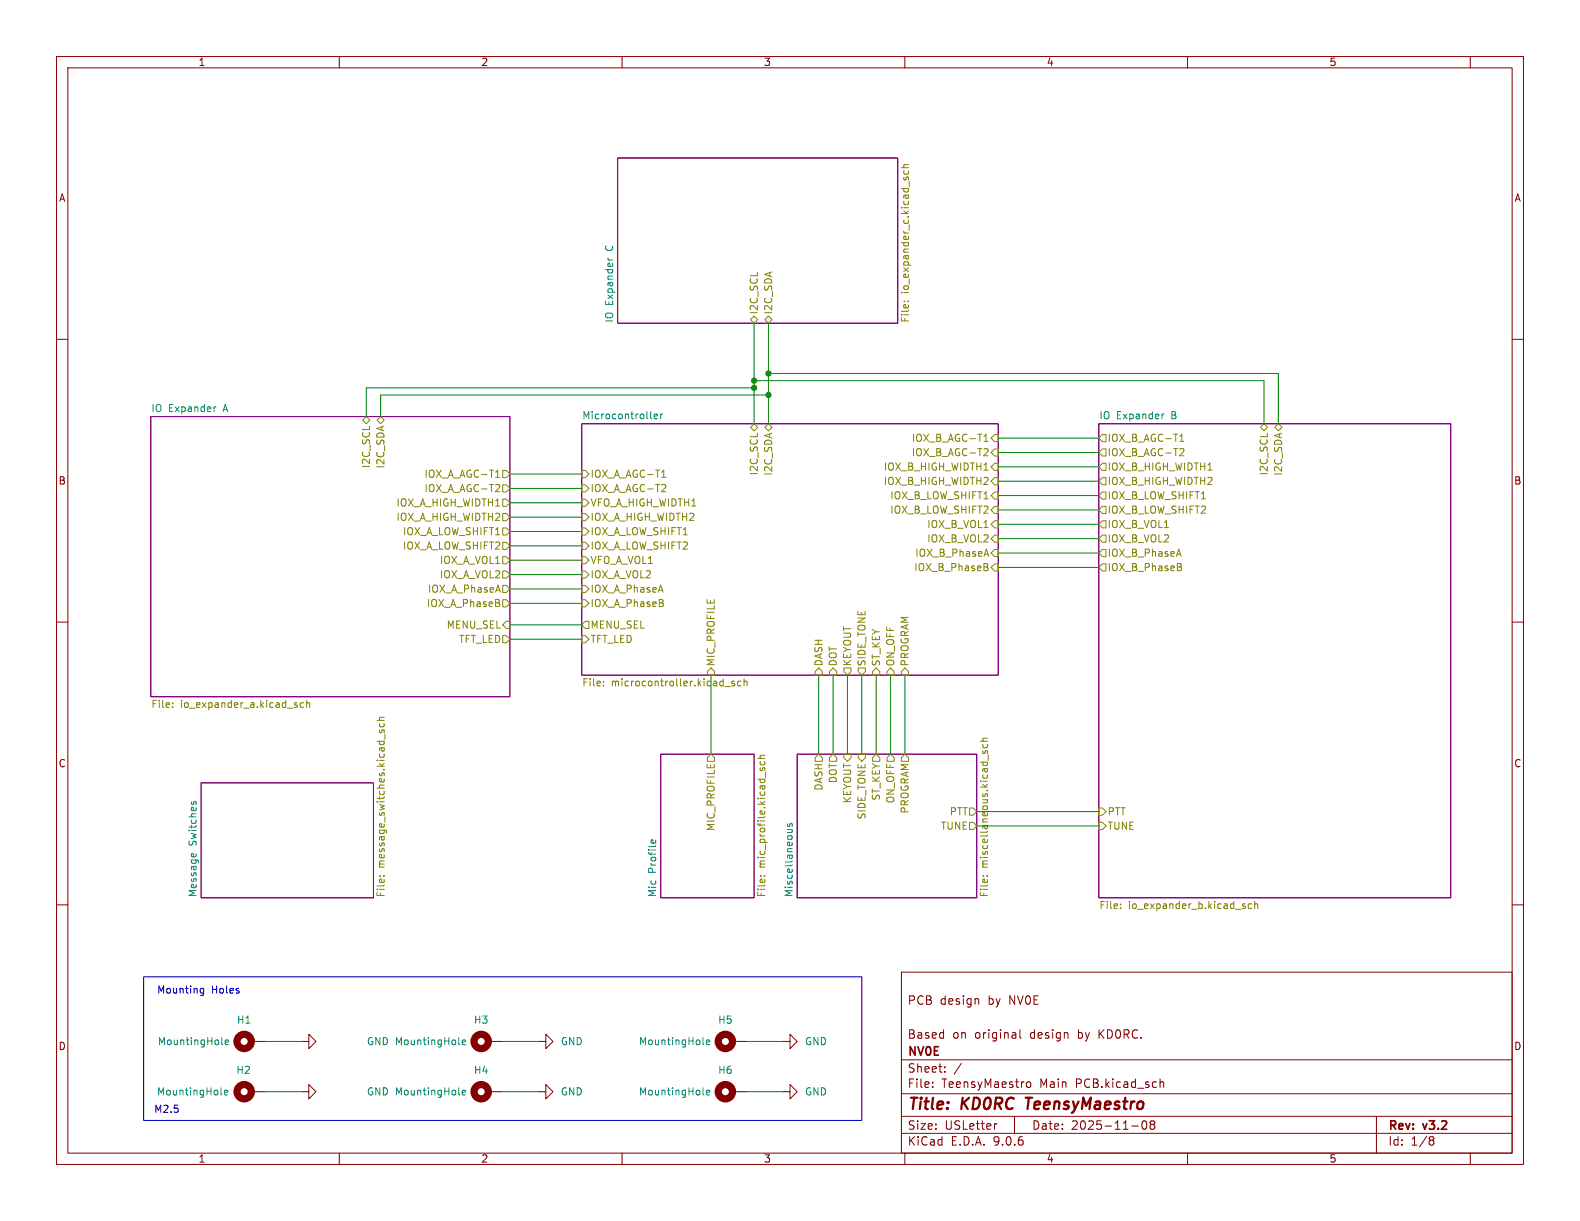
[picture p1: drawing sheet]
<svg xmlns="http://www.w3.org/2000/svg" width="279mm" height="216mm" viewBox="0 0 279 216" stroke-linecap="round" stroke-linejoin="round" font-family="sans-serif">
<g fill="none" stroke="#840000" stroke-width=".18">
<path d="M10 10h259.4v195.9h-259.4zM12 12h255.4v191.9h-255.4zM60 10v2M110 10v2M160 10v2M210 10v2M260 10v2M10 60h2M267.4 60h2M10 110h2M267.4 110h2M10 160h2"/>
<path d="M159.4 171.9h108v32h-108zM172.9 176.6l.2 .2v.8M267.4 160h2M44.4 193h2.6M44.4 184.2h2.6M53.3 184.2h1.3v-1.3l1.3 1.3-1.3 1.2v-1.2M53.3 193h1.3v-1.2l1.3 1.2-1.3 1.3v-1.3M86.4 193h2.5M86.4 184.2h2.5M95.2 184.2h1.3v-1.3l1.3 1.3-1.3 1.2v-1.2M95.2 193h1.3v-1.2l1.3 1.2-1.3 1.3v-1.3M129.5 193h2.6"/>
<path d="M129.5 184.2h2.6M138.4 193h1.3v-1.2l1.3 1.2-1.3 1.3v-1.3M138.4 184.2h1.3v-1.3l1.3 1.3-1.3 1.2v-1.2M159.4 197.4h108M159.4 193.4h108M159.4 187.4h108M164.9 192.1v.2M164.9 191.4v.1M167.1 189.4v.2M167.1 188.7v.1M170 188l-1.3 1.9M176.3 198.7l-.3 .1"/>
<path d="M179.4 197.4v3M180.4 182.1v1.3l.2 .2M181.5 191.6l.3-.3 .3 .1 .2 .2v.4l-.2 .2-.3 .1-.3-.3M200.1 199.1h1.2M202.1 198.3a.81 .81 0 0 0 .3 1.4l.2-.2 .2-.4-.2-.8M203.4 198.3v.2l.2 .3M203.5 198.3l.4-.1 .2 .1 .1 .2-.3 .3M203.6 198.8l-.2 .3v.4l.2 .2 .5-.1 .1-.2-.1-.4-.2-.2M203.6 198.8h.3M205.1 191.4l.3-.1 .3 .1 .1 .9M205.1 190.8v1.5M243.4 197.4v6.5"/>
<path d="M60 203.9v2M110 203.9v2M159.4 200.4h108M160 203.9v2M210 203.9v2M253 201l.4 .1 .2 .2-.3 .3M253 201.6h.3M253.3 201.6l.2 .2 .1 .4-.2 .2-.4 .1M260 203.9v2"/>
</g>
<path d="M181.4 194.1h1.1M181.9 194.1l-.2 2" fill="none" stroke="#840000" stroke-width=".4"/>
<path d="M109.2 27.9h49.5v29.3h-49.5zM26.7 73.7h63.5v49.5h-63.5zM102.9 74.9h73.6v44.5h-73.6zM194.3 74.9h62.2v83.9h-62.2zM35.6 138.4h30.4v20.4h-30.4zM116.8 133.4h16.5v25.4h-16.5zM141 133.4h31.7v25.4h-31.7z" fill="none" stroke="#840084" stroke-width=".18"/>
<g fill="none" stroke="#848400" stroke-width=".18">
<path d="M159.4 29.7h1.3M159.9 31.3l-.1 .2M159.9 30.2l-.1 .4 .3 .2 .5-.1v-.5M160.2 31.5l.2-.2 .3 .2M160.7 29.1l-.8 .1-.1 .3 .1 .2M132.7 56.5l.6-.6 .7 .6-.7 .7zM135.3 56.5l.6-.6 .6 .6-.6 .7zM159.9 53.3h.1M160.5 53.3h.2M64.1 74.3l.7-.6 .6 .6-.6 .6zM66.7 74.3l.6-.6 .6 .6-.6 .6zM133.3 74.9l.7 .7-.7 .6-.6-.6z"/>
<path d="M135.9 74.9l.6 .7-.6 .6-.6-.6zM174 78h.7M174 77.1l.4-.3v1.2M174.2 79.3l.4 .1 .1 .3-.8 .9h.8M175.3 77.5l.6-.7h.6v1.3h-.6zM194.9 76.8h.7v1.3h-.7l-.6-.6zM194.9 79.4h.7v1.2h-.7l-.6-.6zM208.6 78h.8M208.6 77.1l.4-.3v1.2M208.8 79.3l.4 .1 .2 .3-.8 .9h.8M222.9 75.6l.6-.7 .7 .7-.7 .6zM226.1 74.9l.6 .7-.6 .6-.7-.6z"/>
<path d="M87.6 84.4h.8M87.9 83.3l.1-.2v1.3M88.1 85.7l.3 .2-.1 .3-.7 .7h.8M88.9 83.2h.6l.7 .6-.7 .7h-.6zM88.9 85.7h.6l.7 .7-.7 .6h-.6zM88.9 88.3h.6l.7 .6-.7 .6h-.6zM88.9 90.8h.6l.7 .6-.7 .7h-.6zM88.9 93.3h.6l.7 .7-.7 .6h-.6zM88.9 95.9h.6l.7 .6-.7 .7h-.6zM88.9 98.4h.6l.7 .7-.7 .6h-.6zM102.9 88.3h.6l.6 .6-.6 .6h-.6zM102.9 98.4h.6l.6 .7-.6 .6h-.6z"/>
<path d="M102.9 83.2h.6l.6 .6-.6 .7h-.6zM102.9 93.3h.6l.6 .7-.6 .6h-.6zM102.9 85.7h.6l.6 .7-.6 .6h-.6zM102.9 95.9h.6l.6 .6-.6 .7h-.6zM102.9 90.8h.6l.6 .6-.6 .7h-.6zM117 84.4h.7M117.3 83.3l.1-.2v1.3M117.5 85.7l.2 .2v.3l-.8 .7h.8M174.4 97.1l.4 1.3M174.4 99.6l.3 .3-.3 .3 .3 .3v.3l-.2 .1M175.3 90.2l.6-.7h.6v1.3h-.6zM175.3 95.3l.6-.7h.6v1.3h-.6z"/>
<path d="M175.3 82.6l.6-.7h.6v1.3h-.6zM175.3 80l.6-.6h.6v1.2h-.6zM175.9 87h.6v1.3h-.6l-.6-.7zM175.9 84.5h.6v1.2h-.6l-.6-.6zM175.9 97.2h.6v1.2h-.6l-.6-.6zM175.9 92.1h.6v1.2h-.6l-.6-.6zM175.9 99.7h.6v1.3h-.6l-.6-.7zM194.9 81.9h.7v1.3h-.7l-.6-.6zM194.9 84.5h.7v1.2h-.7l-.6-.6zM194.9 87h.7v1.3h-.7l-.6-.7zM194.9 89.5h.7v1.3h-.7l-.6-.6zM194.9 97.2h.7v1.2h-.7l-.6-.6z"/>
<path d="M194.9 99.7h.7v1.3h-.7l-.6-.7zM194.9 92.1h.7v1.2h-.7l-.6-.6zM194.9 94.6h.7v1.3h-.7l-.6-.6zM208.4 97.1l.5 1.3M208.6 99.6l.3 .3-.3 .3 .3 .3v.3l-.2 .1M88.3 106.7v.4M88.9 103.5h.6l.7 .6-.7 .7h-.6zM88.9 106h.6l.7 .7-.7 .6h-.6zM88.9 101h.6l.7 .6-.7 .6h-.6zM88.9 112.4h.6l.7 .6-.7 .7h-.6zM89.5 109.9h.7v1.2h-.7l-.6-.6zM102.9 112.4h.6l.6 .6-.6 .7h-.6z"/>
<path d="M102.9 101h.6l.6 .6-.6 .6h-.6zM102.9 103.5h.6l.6 .6-.6 .7h-.6zM102.9 106h.6l.6 .7-.6 .6h-.6zM103.5 109.9h.6v1.2h-.6l-.6-.6zM117.3 106.7v.4M125.7 118.1l.7 .6v.7h-1.3v-.7zM144.8 118.1l.6 .6v.7h-1.3v-.7zM147.3 118.1l.7 .6v.7h-1.3v-.7zM149.2 118.1h1.3v.6l-.6 .7-.7-.7zM151.8 118.1h1.2v.6l-.6 .7-.6-.7zM154.9 118.1l.7 .6v.7h-1.3v-.7zM157.5 118.1l.6 .6v.7h-1.3v-.7z"/>
<path d="M160 118.1l.7 .6v.7h-1.3v-.7zM30.5 125v.1M30.5 124.3v.1M52.4 124.7l.2 .2-.2 .2M52.4 124.3h.1M53.7 124.3h-.4l-.2 .2 .1 .5h.5M54.2 124.4l.2-.1h.3l.1 .8M54.2 123.8v1.3M66.7 127.4h1.2M67.2 129.1l-.1 .3 .2 .2 .2-.1 .1-.4h.3v.5M67.2 127.9l-.1 .4 .2 .2 .6-.1v-.5M67.9 126.8l-.7 .1-.1 .3 .1 .2"/>
<path d="M106.7 121.2v.1M106.7 120.5v.1M125.7 133.4l.7 .6v.6h-1.3v-.6zM128.2 121.4h1M129.9 120.5l-.3-.1-.2 .2 .1 .2 .4 .1v.3h-.5M131 120.5l-.3-.1-.3 .3 .1 .5h.5M131.6 120.6l.2-.2 .3 .1v.8M131.6 120v1.3M134 134.1h1.3M134.5 134.6l-.1 .4 .3 .2 .5-.1v-.5M134.5 135.8v.4M135.3 136.2l-.1-.4-.2-.1-.2 .5"/>
<path d="M135.3 133.6h-.8l-.1 .3 .1 .2M144.8 133.4l.6 .6v.6h-1.3v-.6zM147.3 133.4l.7 .6v.6h-1.3v-.6zM149.2 133.4h1.3v.6l-.6 .6-.7-.6zM151.8 133.4h1.2v.6l-.6 .6-.6-.6zM154.9 133.4l.7 .6v.6h-1.3v-.6zM157.5 133.4l.6 .6v.6h-1.3v-.6zM160 133.4l.7 .6v.6h-1.3v-.6zM173.4 131.1h1.2M173.8 132.8v.3l.2 .1h.1l.2-.4h.3v.4M173.8 131.6v.4l.2 .2 .6-.1v-.5M174.6 130.5l-.8 .1v.3l.1 .2"/>
<path d="M67.2 154.9h.1M67.8 154.9h.1M134.5 154.9h.1M135.1 154.9h.2M171.4 142.9h.7l.6 .6-.6 .6h-.7zM171.4 145.4h.7l.6 .7-.6 .6h-.7zM173.8 154.9h.2M174.5 154.9h.1M194.3 142.9h.6l.7 .6-.7 .6h-.6zM194.3 145.4h.6l.7 .7-.7 .6h-.6zM198.2 159.9v.1M220.1 159.8l.1 .1"/>
<path d="M221.3 159.9l-.3-.1-.3 .3 .1 .5h.5M221.9 159.9l.1-.1 .3 .1 .1 .8M221.9 159.4v1.3M198.2 160.5v.2M220.1 160.2l.1 .2-.1 .3"/>
</g>
<g fill="none" stroke="#008484" stroke-width=".18">
<path d="M107.5 45.6l.1 .3M38.2 71.9l-.2 .1M115.1 73.9l.1 .2M115.7 73.6l.6-.1-.1-.2-.3-.1-.2 .2v.6h.5M116.8 73.2v.9M117.2 73.2l-.4 .3M205.8 73.2l-.2 .1M33.8 151.1l.3-.2 .2 .6M33.9 141.8l-.1 .3M34.3 142.1v-.3l.2-.1 .2 .2v.2M34.6 151l.1 .1M115.1 148.9l.1-.3 .2-.1 .1 .6"/>
<path d="M115.9 148.6l.1 .3M139.2 146.7h.9M139.3 145.6l-.1 .3 .2 .2h.2l.1-.5h.3v.5M140 146.7l.1 .3M39.1 193.4l.2 .2M39.2 184.5l.2 .2M39.7 193.2l.6-.1-.1-.3h-.3l-.2 .2v.6h.5M39.8 184.3l.6-.1v-.3h-.4l-.2 .2 .1 .6h.5M81.1 184.5l.2 .2M81.1 193.4l.2 .2M81.7 193.2l.6-.1v-.3h-.4l-.2 .2 .1 .6h.5M81.7 184.3l.6-.1v-.3h-.4l-.2 .2 .1 .6h.5"/>
<path d="M124.3 184.5l.2 .2M124.3 193.4l.2 .2M124.9 193.2l.6-.1v-.3h-.4l-.2 .2 .1 .6h.5M124.9 184.3l.6-.1v-.3h-.4l-.2 .2 .1 .6h.5"/>
</g>
<g fill="none" stroke="#840000" stroke-width="1.3">
<circle cx="43.2" cy="193" r="1.27"/>
<circle cx="43.2" cy="184.1" r="1.27"/>
<circle cx="85.1" cy="193" r="1.27"/>
<circle cx="85.1" cy="184.1" r="1.27"/>
<circle cx="128.3" cy="193" r="1.27"/>
<circle cx="128.3" cy="184.1" r="1.27"/>
</g>
<g fill="none" stroke="#008400" stroke-width=".18">
<path d="M133.3 57.2v17.7M135.9 57.2v17.7M133.3 68.6h-68.5v5.1M133.3 67.3h90.2v7.6M135.9 69.9h-68.6v3.8M135.9 66h90.2v8.9M176.5 77.5h17.8M90.2 96.5h12.7M90.2 86.4h12.7M90.2 91.4h12.7M90.2 83.8h12.7M90.2 88.9h12.7"/>
<path d="M90.2 99.1h12.7M90.2 94h12.7M176.5 95.3h17.8M176.5 97.8h17.8M176.5 80h17.8M176.5 92.7h17.8M176.5 90.2h17.8M176.5 85.1h17.8M176.5 82.6h17.8M176.5 87.6h17.8M90.2 113h12.7M90.2 104.1h12.7"/>
<path d="M90.2 106.7h12.7M90.2 110.5h12.7M90.2 101.6h12.7M125.7 119.4v14M144.8 119.4v14M147.3 119.4v14M149.9 119.4v14M152.4 119.4v14M154.9 119.4v14M157.5 119.4v14M160 119.4v14M176.5 100.3h17.8"/>
<path d="M172.7 143.5h21.6M172.7 146.1h21.6M47 193h6.3M47 184.2h6.3M88.9 193h6.3M88.9 184.2h6.3M132.1 193h6.3M132.1 184.2h6.3"/>
</g>
<path d="M25.4 172.7h127v25.4h-127zM35.5 175.5l.1 .1 .4-.1M36 174.8v1l-.2 .2h-.3M36 174.8h-.4l-.1 .1" fill="none" stroke="#0000c2" stroke-width=".18"/>
<g fill="#008400" stroke="#008400" stroke-width=".18">
<circle cx="133.3" cy="68.6" r=".46"/>
<circle cx="135.9" cy="66" r=".46"/>
<circle cx="133.3" cy="67.3" r=".46"/>
<circle cx="135.9" cy="69.9" r=".46"/>
</g>
<g font-size="2.8" fill="#840000">
<text x="160.4" y="196.8">Title:</text>
<text x="170.1" y="196.8">KD0RC</text>
<text x="182.3" y="196.8">TeensyMaestro</text>
</g>
<g font-size="2.1" fill="#840000">
<text x="160.4" y="177.9">PCB</text>
<text x="166.2" y="177.9">design</text>
<text x="174.8" y="177.9">by</text>
<text x="178.6" y="177.9">NV0E</text>
<text x="160.4" y="183.9">Based</text>
<text x="168.4" y="183.9">on</text>
<text x="172.4" y="183.9">original</text>
<text x="182.3" y="183.9">design</text>
<text x="190.9" y="183.9">by</text>
<text x="194.7" y="183.9">KD0RC.</text>
<text x="160.4" y="189.9">Sheet:</text>
<text x="160.4" y="187.1">NV0E</text>
<text x="160.4" y="192.6">File:</text>
<text x="166.5" y="192.6">TeensyMaestro</text>
<text x="183.9" y="192.6">Main</text>
<text x="190.4" y="192.6">PCB.kicad_sch</text>
<text x="160.4" y="202.8">KiCad</text>
<text x="160.4" y="200">Size:</text>
<text x="167.1" y="200">USLetter</text>
<text x="168.1" y="202.8">E.D.A.</text>
<text x="175.7" y="202.8">9.0.6</text>
<text x="182.4" y="200">Date:</text>
<text x="189.4" y="200">2025-11-08</text>
<text x="245.4" y="200.2">Rev:</text>
<text x="245.4" y="202.8">Id:</text>
<text x="249.5" y="202.8">1/8</text>
<text x="251.8" y="200.2">v3.2</text>
</g>
<g font-size="1.8" fill="#840000">
<text x="35" y="11.9">1</text>
<text x="85" y="11.9">2</text>
<text x="135" y="11.9">3</text>
<text x="185" y="11.9">4</text>
<text x="235" y="11.9">5</text>
<text x="10.3" y="35.9">A</text>
<text x="267.7" y="35.9">A</text>
<text x="10.3" y="85.9">B</text>
<text x="267.7" y="85.9">B</text>
<text x="10.3" y="135.9">C</text>
<text x="267.7" y="135.9">C</text>
<text x="10.3" y="185.9">D</text>
<text x="267.7" y="185.9">D</text>
<text x="35" y="205.8">1</text>
<text x="85" y="205.8">2</text>
<text x="135" y="205.8">3</text>
<text x="185" y="205.8">4</text>
<text x="235" y="205.8">5</text>
</g>
<g font-size="1.8" fill="#008484">
<text x="108.5" y="44.2" transform="rotate(-90 108.5 44.2)">C</text>
<text x="108.5" y="57.2" transform="rotate(-90 108.5 57.2)">IO</text>
<text x="108.5" y="54" transform="rotate(-90 108.5 54)">Expander</text>
<text x="26.7" y="72.9">IO</text>
<text x="29.8" y="72.9">Expander</text>
<text x="39.6" y="72.9">A</text>
<text x="102.9" y="74.2">Microcontroller</text>
<text x="194.3" y="74.2">IO</text>
<text x="197.4" y="74.2">Expander</text>
<text x="207.2" y="74.2">B</text>
<text x="34.8" y="149.6" transform="rotate(-90 34.8 149.6)">Switches</text>
<text x="116.1" y="154.4" transform="rotate(-90 116.1 154.4)">Profile</text>
<text x="34.8" y="158.8" transform="rotate(-90 34.8 158.8)">Message</text>
<text x="116.1" y="158.8" transform="rotate(-90 116.1 158.8)">Mic</text>
<text x="140.3" y="158.8" transform="rotate(-90 140.3 158.8)">Miscellaneous</text>
<text x="27.8" y="185">MountingHole</text>
<text x="41.8" y="181.2">H1</text>
<text x="64.8" y="185">GND MountingHole</text>
<text x="83.7" y="181.2">H3</text>
<text x="99.1" y="185">GND</text>
<text x="112.9" y="185">MountingHole</text>
<text x="126.9" y="181.2">H5</text>
<text x="142.2" y="185">GND</text>
<text x="41.7" y="190.1">H2</text>
<text x="83.7" y="190.1">H4</text>
<text x="126.9" y="190.1">H6</text>
<text x="27.7" y="193.9">MountingHole</text>
<text x="64.8" y="193.9">GND MountingHole</text>
<text x="99.1" y="193.9">GND</text>
<text x="112.9" y="193.9">MountingHole</text>
<text x="142.2" y="193.9">GND</text>
</g>
<g font-size="1.8" fill="#848400">
<text x="161.1" y="51.9" transform="rotate(-90 161.1 51.9)">io_expander_c.kicad_sch</text>
<text x="134.2" y="55.7" transform="rotate(-90 134.2 55.7)">I2C_SCL</text>
<text x="136.8" y="55.7" transform="rotate(-90 136.8 55.7)">I2C_SDA</text>
<text x="161.1" y="57.2" transform="rotate(-90 161.1 57.2)">File:</text>
<text x="65.6" y="82.9" transform="rotate(-90 65.6 82.9)">I2C_SCL</text>
<text x="68.2" y="82.9" transform="rotate(-90 68.2 82.9)">I2C_SDA</text>
<text x="156.2" y="83.4">IOX_B_HIGH_WIDTH1</text>
<text x="161.1" y="78.3">IOX_B_AGC-T1</text>
<text x="161.1" y="80.9">IOX_B_AGC-T2</text>
<text x="195.8" y="78.3">IOX_B_AGC-T1</text>
<text x="195.8" y="80.9">IOX_B_AGC-T2</text>
<text x="195.8" y="83.4">IOX_B_HIGH_WIDTH1</text>
<text x="70" y="89.8">IOX_A_HIGH_WIDTH1</text>
<text x="75" y="84.7">IOX_A_AGC-T1</text>
<text x="75" y="87.2">IOX_A_AGC-T2</text>
<text x="104.3" y="89.8">VFO_A_HIGH_WIDTH1</text>
<text x="104.3" y="84.7">IOX_A_AGC-T1</text>
<text x="104.3" y="87.2">IOX_A_AGC-T2</text>
<text x="134.2" y="84.2" transform="rotate(-90 134.2 84.2)">I2C_SCL</text>
<text x="136.8" y="84.2" transform="rotate(-90 136.8 84.2)">I2C_SDA</text>
<text x="156.2" y="86">IOX_B_HIGH_WIDTH2</text>
<text x="157.3" y="88.5">IOX_B_LOW_SHIFT1</text>
<text x="195.8" y="86">IOX_B_HIGH_WIDTH2</text>
<text x="195.8" y="88.5">IOX_B_LOW_SHIFT1</text>
<text x="224.4" y="84.2" transform="rotate(-90 224.4 84.2)">I2C_SCL</text>
<text x="226.9" y="84.2" transform="rotate(-90 226.9 84.2)">I2C_SDA</text>
<text x="70" y="92.3">IOX_A_HIGH_WIDTH2</text>
<text x="71.1" y="94.8">IOX_A_LOW_SHIFT1</text>
<text x="104.3" y="94.8">IOX_A_LOW_SHIFT1</text>
<text x="104.3" y="92.3">IOX_A_HIGH_WIDTH2</text>
<text x="157.3" y="91">IOX_B_LOW_SHIFT2</text>
<text x="163.9" y="93.6">IOX_B_VOL1</text>
<text x="195.8" y="91">IOX_B_LOW_SHIFT2</text>
<text x="195.8" y="93.6">IOX_B_VOL1</text>
<text x="71.1" y="97.4">IOX_A_LOW_SHIFT2</text>
<text x="77.7" y="99.9">IOX_A_VOL1</text>
<text x="104.3" y="99.9">VFO_A_VOL1</text>
<text x="104.3" y="97.4">IOX_A_LOW_SHIFT2</text>
<text x="161.6" y="101.2">IOX_B_PhaseB</text>
<text x="161.7" y="98.7">IOX_B_PhaseA</text>
<text x="163.9" y="96.1">IOX_B_VOL2</text>
<text x="195.8" y="98.7">IOX_B_PhaseA</text>
<text x="195.8" y="101.2">IOX_B_PhaseB</text>
<text x="195.8" y="96.1">IOX_B_VOL2</text>
<text x="75.4" y="107.5">IOX_A_PhaseB</text>
<text x="75.6" y="105">IOX_A_PhaseA</text>
<text x="77.7" y="102.5">IOX_A_VOL2</text>
<text x="104.3" y="102.5">IOX_A_VOL2</text>
<text x="104.3" y="105">IOX_A_PhaseA</text>
<text x="104.3" y="107.5">IOX_A_PhaseB</text>
<text x="78.9" y="111.4">MENU_SEL</text>
<text x="81.1" y="113.9">TFT_LED</text>
<text x="104.3" y="111.4">MENU_SEL</text>
<text x="104.3" y="113.9">TFT_LED</text>
<text x="126.6" y="117.9" transform="rotate(-90 126.6 117.9)">MIC_PROFILE</text>
<text x="145.6" y="117.9" transform="rotate(-90 145.6 117.9)">DASH</text>
<text x="148.2" y="117.9" transform="rotate(-90 148.2 117.9)">DOT</text>
<text x="150.7" y="117.9" transform="rotate(-90 150.7 117.9)">KEYOUT</text>
<text x="153.3" y="117.9" transform="rotate(-90 153.3 117.9)">SIDE_TONE</text>
<text x="155.8" y="117.9" transform="rotate(-90 155.8 117.9)">ST_KEY</text>
<text x="158.3" y="117.9" transform="rotate(-90 158.3 117.9)">ON_OFF</text>
<text x="160.9" y="117.9" transform="rotate(-90 160.9 117.9)">PROGRAM</text>
<text x="26.7" y="125.5">File:</text>
<text x="31.9" y="125.5">io_expander_a.kicad_sch</text>
<text x="102.9" y="121.7">File:</text>
<text x="108.1" y="121.7">microcontroller.kicad_sch</text>
<text x="145.6" y="139.9" transform="rotate(-90 145.6 139.9)">DASH</text>
<text x="148.2" y="138.6" transform="rotate(-90 148.2 138.6)">DOT</text>
<text x="150.7" y="142.1" transform="rotate(-90 150.7 142.1)">KEYOUT</text>
<text x="155.8" y="141.7" transform="rotate(-90 155.8 141.7)">ST_KEY</text>
<text x="158.3" y="142.2" transform="rotate(-90 158.3 142.2)">ON_OFF</text>
<text x="160.9" y="144" transform="rotate(-90 160.9 144)">PROGRAM</text>
<text x="126.6" y="147" transform="rotate(-90 126.6 147)">MIC_PROFILE</text>
<text x="153.3" y="145" transform="rotate(-90 153.3 145)">SIDE_TONE</text>
<text x="166.3" y="146.9">TUNE</text>
<text x="167.9" y="144.4">PTT</text>
<text x="195.8" y="144.4">PTT</text>
<text x="195.8" y="146.9">TUNE</text>
<text x="68.4" y="153.5" transform="rotate(-90 68.4 153.5)">message_switches.kicad_sch</text>
<text x="135.7" y="153.5" transform="rotate(-90 135.7 153.5)">mic_profile.kicad_sch</text>
<text x="175" y="153.5" transform="rotate(-90 175 153.5)">miscellaneous.kicad_sch</text>
<text x="68.4" y="158.8" transform="rotate(-90 68.4 158.8)">File:</text>
<text x="135.7" y="158.8" transform="rotate(-90 135.7 158.8)">File:</text>
<text x="175" y="158.8" transform="rotate(-90 175 158.8)">File:</text>
<text x="194.3" y="161.1">File:</text>
<text x="199.5" y="161.1">io_expander_b.kicad_sch</text>
</g>
<g font-size="1.8" fill="#0000c2">
<text x="27.7" y="175.8">Mounting</text>
<text x="37.4" y="175.8">Holes</text>
<text x="27.2" y="196.9">M2.5</text>
</g>
</svg>
